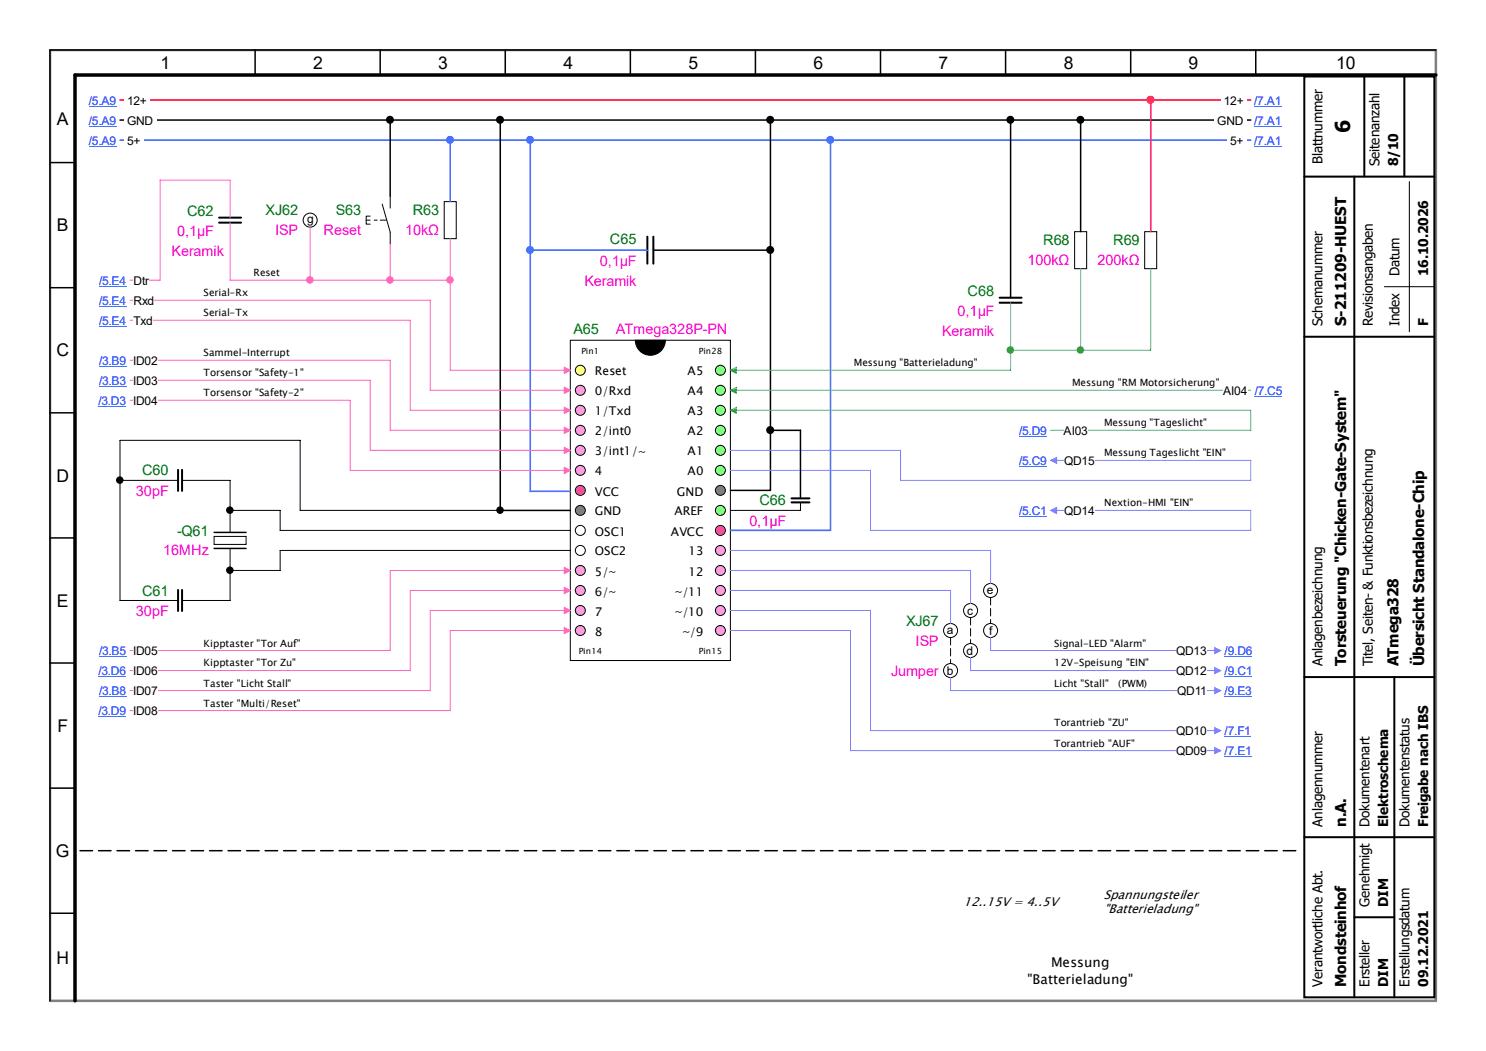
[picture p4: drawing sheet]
<svg xmlns="http://www.w3.org/2000/svg" width="297mm" height="210mm" viewBox="0 0 297 210" stroke-linecap="round" stroke-linejoin="round" font-family="sans-serif">
<path d="M16 170h244" fill="none" stroke="#000" stroke-width=".3" stroke-dasharray="2.5 1.2"/>
<circle cx="116" cy="74" r="1" fill="#ffff80" stroke="#000" stroke-width=".2"/>
<g fill="#ff80ff" stroke="#000" stroke-width=".2">
<circle cx="116" cy="78" r="1"/>
<circle cx="116" cy="82" r="1"/>
<circle cx="116" cy="86" r="1"/>
<circle cx="116" cy="90" r="1"/>
<circle cx="116" cy="94" r="1"/>
</g>
<circle cx="116" cy="98" r="1" fill="#ff8080" stroke="#000" stroke-width=".2"/>
<circle cx="116" cy="102" r="1" fill="#808080" stroke="#000" stroke-width=".2"/>
<g fill="none" stroke="#000" stroke-width=".2">
<circle cx="116" cy="106" r="1"/>
<circle cx="116" cy="110" r="1"/>
</g>
<g fill="#ff80ff" stroke="#000" stroke-width=".2">
<circle cx="116" cy="114" r="1"/>
<circle cx="116" cy="118" r="1"/>
<circle cx="116" cy="122" r="1"/>
<circle cx="116" cy="126" r="1"/>
</g>
<path d="M114 68h32v64h-32z" fill="none" stroke="#000" stroke-width=".2"/>
<g fill="#80ff80" stroke="#000" stroke-width=".2">
<circle cx="144" cy="74" r="1"/>
<circle cx="144" cy="78" r="1"/>
<circle cx="144" cy="82" r="1"/>
<circle cx="144" cy="86" r="1"/>
<circle cx="144" cy="90" r="1"/>
<circle cx="144" cy="94" r="1"/>
</g>
<circle cx="144" cy="98" r="1" fill="#808080" stroke="#000" stroke-width=".2"/>
<circle cx="144" cy="102" r="1" fill="#80ff80" stroke="#000" stroke-width=".2"/>
<circle cx="144" cy="106" r="1" fill="#ff8080" stroke="#000" stroke-width=".2"/>
<g fill="#ff80ff" stroke="#000" stroke-width=".2">
<circle cx="144" cy="110" r="1"/>
<circle cx="144" cy="114" r="1"/>
<circle cx="144" cy="118" r="1"/>
<circle cx="144" cy="122" r="1"/>
<circle cx="144" cy="126" r="1"/>
</g>
<path d="M127 68h6a3 3 0 0 1-3 3 3 3 0 0 1-3-3z" fill-rule="evenodd" fill="#000" stroke="#000" stroke-width=".2"/>
<path d="M24 20h226" fill="none" stroke="#f00" stroke-width=".3"/>
<g fill="#fff">
<path d="M24.8 18.7h5.1v2.6h-5.1z"/>
<path d="M244 18.7h5.1v2.6h-5.1z"/>
</g>
<path d="M24 24h226" fill="none" stroke="#000" stroke-width=".3"/>
<g fill="#fff">
<path d="M24.8 22.7h6.4v2.6h-6.4z"/>
<path d="M242.7 22.7h6.4v2.6h-6.4z"/>
</g>
<path d="M24 28h226" fill="none" stroke="#36f" stroke-width=".3"/>
<g fill="#fff">
<path d="M24.8 26.7h3.8v2.6h-3.8z"/>
<path d="M245.3 26.7h3.8v2.6h-3.8z"/>
</g>
<path d="M112.8 113.5h1.2v1.1h-1.2z" fill="#ff69b4"/>
<path d="M112.8 113.4l1.2 .6-1.2 .6zM114 114h-36v16h-52" fill="none" stroke="#ff69b4" stroke-width=".2"/>
<path d="M26.6 128.7h4.9v2.6h-4.9z" fill="#fff"/>
<path d="M112.8 117.5h1.2v1.1h-1.2z" fill="#ff69b4"/>
<path d="M112.8 117.4l1.2 .6-1.2 .6zM114 118h-32v16h-56" fill="none" stroke="#ff69b4" stroke-width=".2"/>
<path d="M26.6 132.7h4.9v2.6h-4.9z" fill="#fff"/>
<path d="M112.8 121.5h1.2v1.1h-1.2z" fill="#ff69b4"/>
<path d="M112.8 121.4l1.2 .6-1.2 .6zM114 122h-28v16h-60" fill="none" stroke="#ff69b4" stroke-width=".2"/>
<path d="M26.6 136.7h4.9v2.6h-4.9z" fill="#fff"/>
<path d="M112.8 125.5h1.2v1.1h-1.2z" fill="#ff69b4"/>
<path d="M112.8 125.4l1.2 .6-1.2 .6zM114 126h-24v16h-64" fill="none" stroke="#ff69b4" stroke-width=".2"/>
<path d="M26.6 140.7h4.9v2.6h-4.9z" fill="#fff"/>
<path d="M214.8 46.3h2.4v7.4h-2.4zM228.8 46.3h2.4v7.4h-2.4z" fill="none" stroke="#000" stroke-width=".2"/>
<path d="M216 24v22.3" fill="none" stroke="#000" stroke-width=".3"/>
<circle cx="215.9" cy="23.9" r=".65" fill="#000" stroke="#000" stroke-width=".3"/>
<path d="M242.8 145.5h1.2v1.1h-1.2z" fill="#8080ff"/>
<path d="M146 122h28v24h70M242.8 145.4l1.2 .6-1.2 .6z" fill="none" stroke="#8080ff" stroke-width=".2"/>
<path d="M235.1 144.7h6.1v2.6h-6.1z" fill="#fff"/>
<path d="M42.8 107.2h6.4v1.6h-6.4z" fill="none" stroke="#000" stroke-width=".2"/>
<path d="M42.8 106.4h6.4M42.8 109.6h6.4" fill="none" stroke="#000" stroke-width=".3"/>
<path d="M35.6 93.9v4.2M36.4 93.9v4.2M35.6 117.9v4.2M36.4 117.9v4.2" fill="none" stroke="#000" stroke-width=".4"/>
<path d="M242.8 149.5h1.2v1.1h-1.2z" fill="#8080ff"/>
<path d="M146 126h24v24h74M242.8 149.4l1.2 .6-1.2 .6z" fill="none" stroke="#8080ff" stroke-width=".2"/>
<path d="M235.1 148.7h6.1v2.6h-6.1z" fill="#fff"/>
<path d="M78 39.2v2.4M73.2 44h.8M74 43.2h-.8v1.6h.8M76.4 40.8l1.6 5.6v2.4M88.8 40.3h2.4v7.4h-2.4zM36.4 96h9.6v10.4M46 109.6v10.4h-9.6M46 102h10v4h58M114 110h-58v4h-10" fill="none" stroke="#000" stroke-width=".2"/>
<g fill="#000" stroke="#000" stroke-width=".2">
<circle cx="45.9" cy="113.9" r=".65"/>
<circle cx="45.9" cy="101.9" r=".65"/>
</g>
<path d="M77.2 44h-2.4" fill="none" stroke="#000" stroke-width=".2" stroke-dasharray="1.2 .6"/>
<path d="M90 28v12.3M166 28v78h-20" fill="none" stroke="#36f" stroke-width=".3"/>
<g fill="#36f" stroke="#36f" stroke-width=".3">
<circle cx="165.9" cy="27.9" r=".65"/>
<circle cx="89.9" cy="27.9" r=".65"/>
</g>
<path d="M112.8 73.5h1.2v1.1h-1.2z" fill="#ff69b4"/>
<path d="M90 47.7v26.3h24M112.8 73.4l1.2 .6-1.2 .6z" fill="none" stroke="#ff69b4" stroke-width=".2"/>
<path d="M78 24v15.2M100 24v78h14M154 24v74h-8M202 24v35.5M130.6 50h23.4" fill="none" stroke="#000" stroke-width=".3"/>
<g fill="#000" stroke="#000" stroke-width=".3">
<circle cx="77.9" cy="23.9" r=".65"/>
<circle cx="99.9" cy="23.9" r=".65"/>
<circle cx="153.9" cy="23.9" r=".65"/>
<circle cx="201.9" cy="23.9" r=".65"/>
<circle cx="153.9" cy="49.9" r=".65"/>
</g>
<path d="M129.4 47.3v5.4M130.6 47.3v5.4M199.8 59.5h4.4M199.8 60.5h4.4" fill="none" stroke="#000" stroke-width=".4"/>
<path d="M106 28v70.2h8M106 50h23.4" fill="none" stroke="#36f" stroke-width=".3"/>
<g fill="#36f" stroke="#36f" stroke-width=".3">
<circle cx="105.9" cy="27.9" r=".65"/>
<circle cx="105.9" cy="49.9" r=".65"/>
</g>
<path d="M24 96h11.6M100 102h-40v-14h-36v32h11.6" fill="none" stroke="#000" stroke-width=".2"/>
<g fill="#000" stroke="#000" stroke-width=".2">
<circle cx="23.9" cy="95.9" r=".65"/>
<circle cx="99.9" cy="101.9" r=".65"/>
</g>
<path d="M112.8 77.5h1.2v1.1h-1.2z" fill="#ff69b4"/>
<path d="M26 60h60v18h28M112.8 77.4l1.2 .6-1.2 .6z" fill="none" stroke="#ff69b4" stroke-width=".2"/>
<path d="M26.7 58.7h4.1v2.6h-4.1z" fill="#fff"/>
<path d="M112.8 81.5h1.2v1.1h-1.2z" fill="#ff69b4"/>
<path d="M26 64h56v18h32M112.8 81.4l1.2 .6-1.2 .6z" fill="none" stroke="#ff69b4" stroke-width=".2"/>
<path d="M26.7 62.7h3.8v2.6h-3.8z" fill="#fff"/>
<path d="M46 43.5v-7.5h-14v20h-6M46 44.5v11.5h44M78 48.8v7.2" fill="none" stroke="#ff69b4" stroke-width=".2"/>
<g fill="#ff69b4" stroke="#ff69b4" stroke-width=".2">
<circle cx="89.9" cy="55.9" r=".65"/>
<circle cx="77.9" cy="55.9" r=".65"/>
</g>
<path d="M43.8 43.5h4.4M43.8 44.5h4.4" fill="none" stroke="#000" stroke-width=".4"/>
<path d="M230 20v26.3" fill="none" stroke="#f00" stroke-width=".3"/>
<circle cx="229.9" cy="19.9" r=".65" fill="#f00" stroke="#f00" stroke-width=".3"/>
<path d="M26.7 54.7h3.1v2.6h-3.1z" fill="#fff"/>
<path d="M146 81.5h1.2v1.1h-1.2z" fill="#3cb371"/>
<path d="M146 82l1.2-.6v1.2zM146 82h104v4h-40" fill="none" stroke="#3cb371" stroke-width=".2"/>
<path d="M212.6 84.7h4.8v2.6h-4.8z" fill="#fff"/>
<path d="M216 53.7v16.3" fill="none" stroke="#3cb371" stroke-width=".2"/>
<circle cx="215.9" cy="69.9" r=".65" fill="#3cb371" stroke="#3cb371" stroke-width=".2"/>
<g fill="none" stroke="#000" stroke-width=".2">
<circle cx="190" cy="134" r="1.4"/>
<circle cx="190" cy="126" r="1.4"/>
</g>
<path d="M190 127.4v5.1" fill="none" stroke="#000" stroke-width=".2" stroke-dasharray="1.5 .7"/>
<path d="M242.8 137.5h1.2v1.1h-1.2z" fill="#8080ff"/>
<path d="M190 135.4v2.6h54M242.8 137.4l1.2 .6-1.2 .6z" fill="none" stroke="#8080ff" stroke-width=".2"/>
<path d="M235.3 136.7h5.9v2.6h-5.9z" fill="#fff"/>
<g fill="none" stroke="#000" stroke-width=".2">
<circle cx="198" cy="118" r="1.4"/>
<circle cx="194" cy="122" r="1.4"/>
<circle cx="194" cy="130" r="1.4"/>
<circle cx="198" cy="126" r="1.4"/>
</g>
<path d="M198 119.4v5.1M194 123.4v5.1" fill="none" stroke="#000" stroke-width=".2" stroke-dasharray="1.5 .7"/>
<path d="M242.8 133.5h1.2v1.1h-1.2z" fill="#8080ff"/>
<path d="M194 131.4v2.6h50M242.8 133.4l1.2 .6-1.2 .6z" fill="none" stroke="#8080ff" stroke-width=".2"/>
<path d="M235.1 132.7h6.1v2.6h-6.1z" fill="#fff"/>
<path d="M242.8 129.5h1.2v1.1h-1.2z" fill="#8080ff"/>
<path d="M198 127.4v2.6h46M242.8 129.4l1.2 .6-1.2 .6z" fill="none" stroke="#8080ff" stroke-width=".2"/>
<path d="M235.1 128.7h6.1v2.6h-6.1z" fill="#fff"/>
<path d="M146 118h44v6.6M146 114h48v6.6M146 110h52v6.6" fill="none" stroke="#8080ff" stroke-width=".2"/>
<path d="M210 91.5h1.2v1.1h-1.2z" fill="#8080ff"/>
<path d="M146 90h34v6h70v-4h-40M210 92l1.2-.6v1.2z" fill="none" stroke="#8080ff" stroke-width=".2"/>
<path d="M212.7 90.7h6.1v2.6h-6.1z" fill="#fff"/>
<circle cx="62" cy="44" r="1.4" fill="none" stroke="#000" stroke-width=".2"/>
<path d="M62 45.4v10.6" fill="none" stroke="#ff69b4" stroke-width=".2"/>
<circle cx="61.9" cy="55.9" r=".65" fill="#ff69b4" stroke="#ff69b4" stroke-width=".2"/>
<path d="M210 101.5h1.2v1.1h-1.2z" fill="#8080ff"/>
<path d="M146 94h28v12h76v-4h-40M210 102l1.2-.6v1.2z" fill="none" stroke="#8080ff" stroke-width=".2"/>
<path d="M212.7 100.7h6.1v2.6h-6.1z" fill="#fff"/>
<path d="M146 77.5h1.2v1.1h-1.2z" fill="#3cb371"/>
<path d="M146 78l1.2-.6v1.2zM146 78h104" fill="none" stroke="#3cb371" stroke-width=".2"/>
<path d="M244.5 76.7h4.8v2.6h-4.8z" fill="#fff"/>
<path d="M230 53.7v16.3h-28" fill="none" stroke="#3cb371" stroke-width=".2"/>
<circle cx="201.9" cy="69.9" r=".65" fill="#3cb371" stroke="#3cb371" stroke-width=".2"/>
<path d="M112.8 93.5h1.2v1.1h-1.2z" fill="#ff69b4"/>
<path d="M26 80h44v14h44M112.8 93.4l1.2 .6-1.2 .6z" fill="none" stroke="#ff69b4" stroke-width=".2"/>
<path d="M26.6 78.7h4.9v2.6h-4.9z" fill="#fff"/>
<path d="M112.8 89.5h1.2v1.1h-1.2z" fill="#ff69b4"/>
<path d="M26 76h48v14h40M112.8 89.4l1.2 .6-1.2 .6z" fill="none" stroke="#ff69b4" stroke-width=".2"/>
<path d="M26.6 74.7h4.9v2.6h-4.9z" fill="#fff"/>
<path d="M112.8 85.5h1.2v1.1h-1.2z" fill="#ff69b4"/>
<path d="M26 72h52v14h36M112.8 85.4l1.2 .6-1.2 .6z" fill="none" stroke="#ff69b4" stroke-width=".2"/>
<path d="M26.6 70.7h4.9v2.6h-4.9z" fill="#fff"/>
<path d="M146 73.5h1.2v1.1h-1.2z" fill="#3cb371"/>
<path d="M146 74l1.2-.6v1.2zM202 60.5v13.5h-56" fill="none" stroke="#3cb371" stroke-width=".2"/>
<path d="M158.2 99.6h3.6M158.2 100.4h3.6" fill="none" stroke="#000" stroke-width=".4"/>
<path d="M160 100.4v1.6h-14" fill="none" stroke="#000" stroke-width=".2"/>
<path d="M154 86h6v13.6" fill="none" stroke="#000" stroke-width=".3"/>
<circle cx="153.9" cy="85.9" r=".65" fill="#000" stroke="#000" stroke-width=".3"/>
<path d="M17.8 18.7h5.4v2.8h-5.4z" fill="#fff"/>
<path d="M17.8 21.3h5.4" fill="none" stroke="#00f" stroke-width=".2"/>
<path d="M250.7 18.7h5.4v2.8h-5.4z" fill="#fff"/>
<path d="M250.7 21.3h5.4" fill="none" stroke="#00f" stroke-width=".2"/>
<path d="M17.8 22.7h5.4v2.7h-5.4z" fill="#fff"/>
<path d="M17.8 25.2h5.4" fill="none" stroke="#00f" stroke-width=".2"/>
<path d="M250.7 22.7h5.4v2.7h-5.4z" fill="#fff"/>
<path d="M250.7 25.2h5.4" fill="none" stroke="#00f" stroke-width=".2"/>
<path d="M17.8 26.7h5.4v2.8h-5.4z" fill="#fff"/>
<path d="M17.8 29.3h5.4" fill="none" stroke="#00f" stroke-width=".2"/>
<path d="M250.7 26.7h5.4v2.8h-5.4z" fill="#fff"/>
<path d="M250.7 29.3h5.4" fill="none" stroke="#00f" stroke-width=".2"/>
<path d="M19.8 128.7h5.4v2.7h-5.4z" fill="#fff"/>
<path d="M19.8 131.2h5.4" fill="none" stroke="#00f" stroke-width=".2"/>
<path d="M19.7 132.7h5.5v2.7h-5.5z" fill="#fff"/>
<path d="M19.7 135.2h5.5" fill="none" stroke="#00f" stroke-width=".2"/>
<path d="M19.8 136.7h5.4v2.7h-5.4z" fill="#fff"/>
<path d="M19.8 139.2h5.4" fill="none" stroke="#00f" stroke-width=".2"/>
<path d="M19.7 140.7h5.5v2.7h-5.5z" fill="#fff"/>
<path d="M19.7 143.2h5.5" fill="none" stroke="#00f" stroke-width=".2"/>
<path d="M244.8 144.7h5.2v2.7h-5.2z" fill="#fff"/>
<path d="M244.8 147.2h5.2" fill="none" stroke="#00f" stroke-width=".2"/>
<path d="M244.8 148.7h5.4v2.7h-5.4z" fill="#fff"/>
<path d="M244.8 151.2h5.4" fill="none" stroke="#00f" stroke-width=".2"/>
<path d="M19.8 58.7h5.4v2.7h-5.4z" fill="#fff"/>
<path d="M19.8 61.2h5.4" fill="none" stroke="#00f" stroke-width=".2"/>
<path d="M19.8 62.7h5.4v2.7h-5.4z" fill="#fff"/>
<path d="M19.8 65.2h5.4" fill="none" stroke="#00f" stroke-width=".2"/>
<path d="M19.8 54.7h5.4v2.7h-5.4z" fill="#fff"/>
<path d="M19.8 57.2h5.4" fill="none" stroke="#00f" stroke-width=".2"/>
<path d="M203.7 84.7h5.5v2.8h-5.5z" fill="#fff"/>
<path d="M203.7 87.2h5.5" fill="none" stroke="#00f" stroke-width=".2"/>
<path d="M244.8 136.7h5.4v2.7h-5.4z" fill="#fff"/>
<path d="M244.8 139.2h5.4" fill="none" stroke="#00f" stroke-width=".2"/>
<path d="M244.8 132.7h5.5v2.7h-5.5z" fill="#fff"/>
<path d="M244.8 135.2h5.5" fill="none" stroke="#00f" stroke-width=".2"/>
<path d="M244.8 128.7h5.5v2.7h-5.5z" fill="#fff"/>
<path d="M244.8 131.2h5.5" fill="none" stroke="#00f" stroke-width=".2"/>
<path d="M203.7 90.7h5.5v2.7h-5.5z" fill="#fff"/>
<path d="M203.7 93.2h5.5" fill="none" stroke="#00f" stroke-width=".2"/>
<path d="M203.7 100.7h5.5v2.8h-5.5z" fill="#fff"/>
<path d="M203.7 103.3h5.5" fill="none" stroke="#00f" stroke-width=".2"/>
<path d="M250.8 76.7h5.5v2.8h-5.5z" fill="#fff"/>
<path d="M250.8 79.2h5.5" fill="none" stroke="#00f" stroke-width=".2"/>
<path d="M19.7 78.7h5.5v2.7h-5.5z" fill="#fff"/>
<path d="M19.7 81.2h5.5" fill="none" stroke="#00f" stroke-width=".2"/>
<path d="M19.8 74.7h5.4v2.7h-5.4z" fill="#fff"/>
<path d="M19.8 77.2h5.4" fill="none" stroke="#00f" stroke-width=".2"/>
<path d="M19.8 70.7h5.4v2.7h-5.4z" fill="#fff"/>
<path d="M19.8 73.2h5.4" fill="none" stroke="#00f" stroke-width=".2"/>
<path d="M10 10h277v190h-277z" fill="none" stroke="#7f7f7f" stroke-width=".5"/>
<g fill="none" stroke="#000" stroke-width=".3">
<path d="M51 10v5M76 10v5M101 10v5M126 10v5M151 10v5M176 10v5M201 10v5M226 10v5M251 10v5M287 10h-277v190M10 32.5h5M10 57.5h5"/>
<path d="M10 82.5h5M10 107.5h5M10 132.5h5M10 157.5h5M10 182.5h5"/>
</g>
<path d="M287 15h-272v185" fill="none" stroke="#000" stroke-width=".7"/>
<path d="M260.7 15.3h26v184h-26zM272.7 15.3v20M280.7 15.3v20M260.7 35.3h26M270.7 35.3v164M260.7 67.3h26M260.7 135.3h26M278.7 135.3v64M260.7 167.3h26M270.7 183.3h8" fill="none" stroke="#000" stroke-width=".4"/>
<path d="M281.7 36.3v30M276.7 57.3h9.9" fill="none" stroke="#000" stroke-width=".2"/>
<text font-size="4.1" x="269.9" y="26.6" transform="rotate(-90 269.9 26.6)">6</text>
<g font-size="3.5">
<text x="32.1" y="13.7">1</text>
<text x="62.6" y="13.7">2</text>
<text x="87.6" y="13.7">3</text>
<text x="112.6" y="13.7">4</text>
<text x="137.6" y="13.7">5</text>
<text x="162.6" y="13.7">6</text>
<text x="187.6" y="13.7">7</text>
<text x="212.6" y="13.7">8</text>
<text x="237.6" y="13.7">9</text>
<text x="267.1" y="13.7">10</text>
<text x="11.4" y="24.9">A</text>
<text x="11.4" y="46.2">B</text>
<text x="11.3" y="71.2">C</text>
<text x="11.3" y="96.2">D</text>
<text x="11.4" y="121.2">E</text>
<text x="11.5" y="146.2">F</text>
<text x="11.2" y="171.2">G</text>
<text x="11.3" y="192.5">H</text>
</g>
<g font-size="3">
<text x="269" y="65.2" transform="rotate(-90 269 65.2)">S-211209-HUEST</text>
<text x="269" y="133.2" transform="rotate(-90 269 133.2)">Torsteuerung &quot;Chicken-Gate-System&quot;</text>
<text x="279.5" y="133.2" transform="rotate(-90 279.5 133.2)">ATmega328</text>
<text x="284.7" y="133.2" transform="rotate(-90 284.7 133.2)">Übersicht Standalone-Chip</text>
<text x="269" y="165.2" transform="rotate(-90 269 165.2)">n.A.</text>
<text x="269" y="197.2" transform="rotate(-90 269 197.2)">Mondsteinhof</text>
</g>
<g font-size="2.9" fill="#f0f">
<text x="35.4" y="47.1">0,1µF</text>
<text x="55" y="47">ISP</text>
<text x="64.7" y="47">Reset</text>
<text x="81" y="47">10kΩ</text>
<text x="34.3" y="51.1">Keramik</text>
<text x="119.9" y="53.1">0,1µF</text>
<text x="205.4" y="53">100kΩ</text>
<text x="219.4" y="53">200kΩ</text>
<text x="116.8" y="57.1">Keramik</text>
<text x="191.4" y="63.1">0,1µF</text>
<text x="123.1" y="66.8">ATmega328P-PN</text>
<text x="188.3" y="67.1">Keramik</text>
<text x="27.2" y="99">30pF</text>
<text x="149.8" y="105">0,1µF</text>
<text x="32.6" y="111">16MHz</text>
<text x="27.2" y="123">30pF</text>
<text x="183" y="129">ISP</text>
<text x="178.1" y="135">Jumper</text>
</g>
<g font-size="2.9" fill="#008000">
<text x="37.4" y="43.1">C62</text>
<text x="53.1" y="43">XJ62</text>
<text x="67.1" y="43">S63</text>
<text x="82.5" y="43">R63</text>
<text x="121.9" y="48.8">C65</text>
<text x="208.5" y="49">R68</text>
<text x="222.5" y="49">R69</text>
<text x="193.4" y="59.1">C68</text>
<text x="114.6" y="66.8">A65</text>
<text x="28.4" y="95">C60</text>
<text x="151.8" y="101">C66</text>
<text x="35.4" y="107">-Q61</text>
<text x="28.4" y="119">C61</text>
<text x="181.1" y="125">XJ67</text>
</g>
<g font-size="2.7">
<text x="264.3" y="32.8" transform="rotate(-90 264.3 32.8)">Blattnummer</text>
<text x="275.8" y="33.2" transform="rotate(-90 275.8 33.2)">Seitenanzahl</text>
<text x="279.4" y="33.2" transform="rotate(-90 279.4 33.2)">8/10</text>
<text x="279.7" y="55.2" transform="rotate(-90 279.7 55.2)">Datum</text>
<text x="285.5" y="55.2" transform="rotate(-90 285.5 55.2)">16.10.2026</text>
<text x="264.3" y="65.2" transform="rotate(-90 264.3 65.2)">Schemanummer</text>
<text x="274.4" y="65.2" transform="rotate(-90 274.4 65.2)">Revisionsangaben</text>
<text x="279.7" y="65.2" transform="rotate(-90 279.7 65.2)">Index</text>
<text x="285.5" y="65.2" transform="rotate(-90 285.5 65.2)">F</text>
<text x="264.3" y="133.2" transform="rotate(-90 264.3 133.2)">Anlagenbezeichnung</text>
<text x="274.4" y="133.2" transform="rotate(-90 274.4 133.2)">Titel, Seiten- &amp; Funktionsbezeichnung</text>
<text x="264.3" y="165.2" transform="rotate(-90 264.3 165.2)">Anlagennummer</text>
<text x="273.7" y="165.2" transform="rotate(-90 273.7 165.2)">Dokumentenart</text>
<text x="277.5" y="165.2" transform="rotate(-90 277.5 165.2)">Elektroschema</text>
<text x="281.7" y="165.2" transform="rotate(-90 281.7 165.2)">Dokumentenstatus</text>
<text x="285.5" y="165.2" transform="rotate(-90 285.5 165.2)">Freigabe nach IBS</text>
<text x="273.7" y="181.2" transform="rotate(-90 273.7 181.2)">Genehmigt</text>
<text x="277.5" y="181.2" transform="rotate(-90 277.5 181.2)">DIM</text>
<text x="205.4" y="196.6">&quot;Batterieladung&quot;</text>
<text x="210.1" y="193.3">Messung</text>
<text x="264.3" y="197.2" transform="rotate(-90 264.3 197.2)">Verantwortliche Abt.</text>
<text x="273.7" y="197.2" transform="rotate(-90 273.7 197.2)">Ersteller</text>
<text x="277.5" y="197.2" transform="rotate(-90 277.5 197.2)">DIM</text>
<text x="281.7" y="197.2" transform="rotate(-90 281.7 197.2)">Erstellungsdatum</text>
<text x="285.5" y="197.2" transform="rotate(-90 285.5 197.2)">09.12.2021</text>
</g>
<g font-size="2.5">
<text x="220.6" y="179.6">Spannungsteiler</text>
<text x="192.6" y="181">12..15V = 4..5V</text>
<text x="220.7" y="182.5">&quot;Batterieladung&quot;</text>
</g>
<g font-size="2.4" fill="#00f">
<text x="17.8" y="20.9">/5.A9</text>
<text x="250.7" y="20.9">/7.A1</text>
<text x="17.8" y="24.9">/5.A9</text>
<text x="17.8" y="28.9">/5.A9</text>
<text x="250.7" y="24.9">/7.A1</text>
<text x="250.7" y="28.9">/7.A1</text>
<text x="19.8" y="56.9">/5.E4</text>
<text x="19.8" y="60.9">/5.E4</text>
<text x="19.8" y="64.9">/5.E4</text>
<text x="19.8" y="76.9">/3.B3</text>
<text x="19.8" y="72.9">/3.B9</text>
<text x="19.7" y="80.9">/3.D3</text>
<text x="250.8" y="78.9">/7.C5</text>
<text x="203.7" y="86.9">/5.D9</text>
<text x="203.7" y="92.9">/5.C9</text>
<text x="203.7" y="102.9">/5.C1</text>
<text x="19.8" y="130.9">/3.B5</text>
<text x="244.8" y="130.9">/9.D6</text>
<text x="19.7" y="134.9">/3.D6</text>
<text x="244.8" y="134.9">/9.C1</text>
<text x="19.7" y="142.9">/3.D9</text>
<text x="19.8" y="138.9">/3.B8</text>
<text x="244.8" y="138.9">/9.E3</text>
<text x="244.8" y="146.9">/7.F1</text>
<text x="244.8" y="150.9">/7.E1</text>
</g>
<g font-size="2.4">
<text x="25.4" y="20.9">12+</text>
<text x="244.6" y="20.9">12+</text>
<text x="25.4" y="24.9">GND</text>
<text x="25.4" y="28.9">5+</text>
<text x="243.3" y="24.9">GND</text>
<text x="245.9" y="28.9">5+</text>
<text x="61.4" y="44.6">g</text>
<text x="26.7" y="56.9">Dtr</text>
<text x="26.7" y="60.9">Rxd</text>
<text x="26.7" y="64.9">Txd</text>
<text x="26.6" y="76.9">ID03</text>
<text x="26.6" y="72.9">ID02</text>
<text x="118.9" y="75">Reset</text>
<text x="137.4" y="75">A5</text>
<text x="26.6" y="80.9">ID04</text>
<text x="118.9" y="79">0/Rxd</text>
<text x="118.9" y="83">1/Txd</text>
<text x="137.4" y="79">A4</text>
<text x="137.4" y="83">A3</text>
<text x="244.5" y="78.9">AI04</text>
<text x="118.9" y="87">2/int0</text>
<text x="137.4" y="87">A2</text>
<text x="212.6" y="86.9">AI03</text>
<text x="118.9" y="91">3/int1/</text>
<text x="118.9" y="95">4</text>
<text x="137.4" y="91">A1</text>
<text x="137.4" y="95">A0</text>
<text x="212.7" y="92.9">QD15</text>
<text x="118.9" y="99">VCC</text>
<text x="135.3" y="99">GND</text>
<text x="118.9" y="103">GND</text>
<text x="118.9" y="107">OSC1</text>
<text x="134.1" y="107">AVCC</text>
<text x="134.8" y="103">AREF</text>
<text x="212.7" y="102.9">QD14</text>
<text x="118.9" y="111">OSC2</text>
<text x="137.6" y="111">13</text>
<text x="118.9" y="115">5/</text>
<text x="118.9" y="119">6/</text>
<text x="136.4" y="119">/11</text>
<text x="137.6" y="115">12</text>
<text x="197.3" y="118.8">e</text>
<text x="118.9" y="123">7</text>
<text x="136.4" y="123">/10</text>
<text x="193.3" y="122.8">c</text>
<text x="26.6" y="130.9">ID05</text>
<text x="118.9" y="127">8</text>
<text x="137.9" y="127">/9</text>
<text x="189.3" y="126.8">a</text>
<text x="193.2" y="130.9">d</text>
<text x="197.7" y="126.9">f</text>
<text x="235.1" y="130.9">QD13</text>
<text x="26.6" y="134.9">ID06</text>
<text x="189.3" y="134.9">b</text>
<text x="235.1" y="134.9">QD12</text>
<text x="26.6" y="138.9">ID07</text>
<text x="26.6" y="142.9">ID08</text>
<text x="235.3" y="138.9">QD11</text>
<text x="235.1" y="146.9">QD10</text>
<text x="235.1" y="150.9">QD09</text>
</g>
<g font-size="2.1">
<text x="127.5" y="90.9">⁓</text>
<text x="121.6" y="114.9">⁓</text>
<text x="121.6" y="118.9">⁓</text>
<text x="134.8" y="118.9">⁓</text>
<text x="134.8" y="122.9">⁓</text>
<text x="136.3" y="126.9">⁓</text>
</g>
<g font-size="2">
<text x="40.7" y="59.2">Serial-Rx</text>
<text x="50.7" y="55.2">Reset</text>
<text x="40.7" y="63.2">Serial-Tx</text>
<text x="40.7" y="71.2">Sammel-Interrupt</text>
<text x="40.7" y="75.2">Torsensor &quot;Safety-1&quot;</text>
<text x="170.7" y="73.2">Messung &quot;Batterieladung&quot;</text>
<text x="214.3" y="77.2">Messung &quot;RM Motorsicherung&quot;</text>
<text x="40.7" y="79.2">Torsensor &quot;Safety-2&quot;</text>
<text x="220.7" y="85.2">Messung &quot;Tageslicht&quot;</text>
<text x="220.7" y="91.2">Messung Tageslicht &quot;EIN&quot;</text>
<text x="220.7" y="101.2">Nextion-HMI &quot;EIN&quot;</text>
<text x="40.7" y="129.2">Kipptaster &quot;Tor Auf&quot;</text>
<text x="210.7" y="129.2">Signal-LED &quot;Alarm&quot;</text>
<text x="40.7" y="133.2">Kipptaster &quot;Tor Zu&quot;</text>
<text x="40.7" y="137.2">Taster &quot;Licht Stall&quot;</text>
<text x="210.7" y="133.2">12V-Speisung &quot;EIN&quot;</text>
<text x="210.7" y="137.2">Licht &quot;Stall&quot;</text>
<text x="223.5" y="137.2">(PWM)</text>
<text x="40.7" y="141.2">Taster &quot;Multi/Reset&quot;</text>
<text x="210.7" y="145.2">Torantrieb &quot;ZU&quot;</text>
<text x="210.7" y="149.2">Torantrieb &quot;AUF&quot;</text>
</g>
<g font-size="1.7">
<text x="116.2" y="70.7">Pin1</text>
<text x="139.7" y="70.7">Pin28</text>
<text x="115.7" y="130.7">Pin14</text>
<text x="139.7" y="130.7">Pin15</text>
</g>
</svg>
